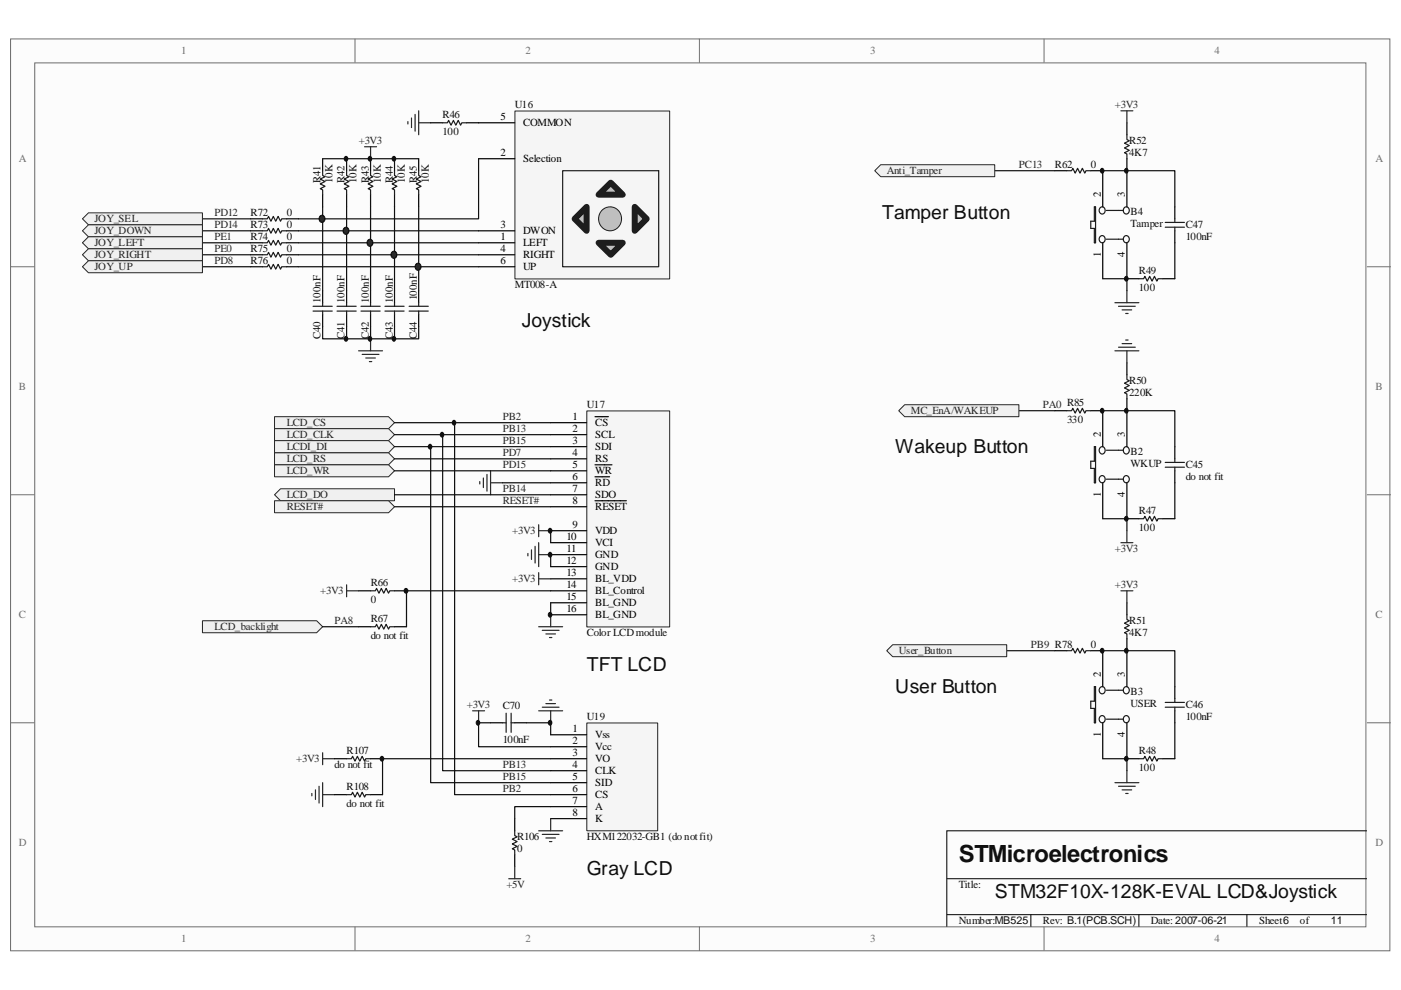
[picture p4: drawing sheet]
<svg xmlns="http://www.w3.org/2000/svg" width="297mm" height="210mm" viewBox="0 0 297 210" stroke-linecap="round" stroke-linejoin="round" font-family="sans-serif">
<path d="M2.3 8.3h292.4v193.3h-292.4z" fill="#fcfcfc"/>
<path d="M2.2 8.3h292.5v193.3h-292.5z" fill="none" stroke="#6e6e6e" stroke-width=".21"/>
<path d="M7.4 13.4h282.2v183.1h-282.2z" fill="#fcfcfc"/>
<g fill="none" stroke="#6e6e6e" stroke-width=".21">
<path d="M7.4 13.3h282.2v183.2h-282.2zM75.3 8.2v5.1M148.3 8.2v5.1M221.4 8.2v5.1M2.2 56.6h5.1M289.8 56.6h5.1M2.2 104.9h5.1M289.8 104.9h5.1M2.2 153.2h5.1M289.8 153.2h5.1M75.3 196.5v5.1M148.3 196.5v5.1"/>
<path d="M221.4 196.5v5.1"/>
</g>
<path d="M67.8 45.9a.68 .68 0 0 1 .9 0 .68 .68 0 0 1 0 1 .68 .68 0 0 1-.9 0 .92 .92 0 0 1 0-1z" fill-rule="evenodd" fill="#0e0e0e"/>
<path d="M67.8 45.9a.68 .68 0 0 1 .9 0 .68 .68 0 0 1 0 1 .68 .68 0 0 1-.9 0 .92 .92 0 0 1 0-1z" fill="none" stroke="#0e0e0e" stroke-width=".21"/>
<path d="M72.9 48.4a.67 .67 0 0 1 .9 .1 .67 .67 0 0 1 0 .9 .67 .67 0 0 1-.9 .1 .86 .86 0 0 1 0-1.1z" fill-rule="evenodd" fill="#0e0e0e"/>
<path d="M72.9 48.4a.67 .67 0 0 1 .9 .1 .67 .67 0 0 1 0 .9 .67 .67 0 0 1-.9 .1 .86 .86 0 0 1 0-1.1z" fill="none" stroke="#0e0e0e" stroke-width=".21"/>
<path d="M78 50.9a.67 .67 0 0 1 .9 .1 .67 .67 0 0 1 0 .9 .67 .67 0 0 1-.9 .1 .86 .86 0 0 1 0-1.1z" fill-rule="evenodd" fill="#0e0e0e"/>
<path d="M78 50.9a.67 .67 0 0 1 .9 .1 .67 .67 0 0 1 0 .9 .67 .67 0 0 1-.9 .1 .86 .86 0 0 1 0-1.1z" fill="none" stroke="#0e0e0e" stroke-width=".21"/>
<path d="M83.1 53.5a.67 .67 0 0 1 .9 .1 .67 .67 0 0 1 0 .9 .67 .67 0 0 1-.9 .1 .86 .86 0 0 1 0-1.1z" fill-rule="evenodd" fill="#0e0e0e"/>
<path d="M83.1 53.5a.67 .67 0 0 1 .9 .1 .67 .67 0 0 1 0 .9 .67 .67 0 0 1-.9 .1 .86 .86 0 0 1 0-1.1z" fill="none" stroke="#0e0e0e" stroke-width=".21"/>
<path d="M88.2 56a.68 .68 0 0 1 .9 .1 .68 .68 0 0 1 0 .9 .68 .68 0 0 1-.9 .1 .92 .92 0 0 1 0-1.1z" fill-rule="evenodd" fill="#0e0e0e"/>
<path d="M88.2 56a.68 .68 0 0 1 .9 .1 .68 .68 0 0 1 0 .9 .68 .68 0 0 1-.9 .1 .92 .92 0 0 1 0-1.1z" fill="none" stroke="#0e0e0e" stroke-width=".21"/>
<path d="M289.8 176.1h-89.1v20.4M200.7 186.3h89.1M200.7 193.9h89.1M218.6 193.9v2.6M241.5 193.9v2.6M264.4 193.9v2.6" fill="none" stroke="#000" stroke-width=".21"/>
<g fill="none" stroke="#000" stroke-width=".25">
<path d="M68.4 33.7v2.5M73.5 33.7v2.5M78.6 33.7v2.5M83.6 33.7v2.5M88.8 33.7v2.5M91.3 26h2.5M98.9 26h2.6M68.4 41.3v2.6M73.5 41.3v2.6M78.6 41.3v2.6M83.6 41.3v2.6M88.8 41.3v2.6"/>
<path d="M68.4 61.6v2.6M68.4 66.7v2.6M73.5 61.6v2.6M73.5 66.7v2.6M78.6 61.6v2.6M78.6 66.7v2.6M83.6 61.6v2.6M83.6 66.7v2.6M88.8 61.6v2.6M88.8 66.7v2.6"/>
</g>
<g fill="none" stroke="#1c1c1c" stroke-width=".25">
<path d="M68.4 36.2v1l.5 .3-1 .5 1 .5-1 .5 1 .5-1 .5 .5 .3v1M73.5 36.2v1l.5 .3-1 .5 1 .5-1 .5 1 .5-1 .5 .5 .3v1M78.6 36.2v1l.5 .3-1 .5 1 .5-1 .5 1 .5-1 .5 .5 .3v1M83.6 36.2v1l.6 .3-1.1 .5 1.1 .5-1.1 .5 1.1 .5-1.1 .5 .5 .3v1M88.8 36.2v1l.5 .3-1 .5 1 .5-1 .5 1 .5-1 .5 .5 .3v1M93.8 26h1.1l.2-.5 .5 1 .5-1 .5 1 .6-1 .5 1 .2-.5h1M66.4 64.9h4M66.4 66h4M68.4 64.2v.7M68.4 66v.7M71.5 64.9h4M71.5 66h4"/>
<path d="M73.5 64.2v.7M73.5 66v.7M76.5 64.9h4.1M76.5 66h4.1M78.6 64.2v.7M78.6 66v.7M81.6 64.9h4.1M81.6 66h4.1M83.6 64.2v.7M83.6 66v.7M86.7 64.9h4.1M86.7 66h4.1"/>
<path d="M88.8 64.2v.7M88.8 66v.7"/>
</g>
<path d="M77.3 31.1h2.5M78.6 31.1v2.6M86.5 25.8v.5M87.2 25v2.1M88 24.3v3.5M88.8 23.5v5.1M88.8 26h2.5M76 74.4h5.1M76.8 75.1h3.5M77.6 75.9h2M78.3 76.7h.5M78.6 71.8v2.6" fill="none" stroke="#262626" stroke-width=".25"/>
<path d="M68.4 33.7h20.4M68.4 43.9v17.7M73.5 43.9v17.7M78.6 43.9v17.7M83.6 43.9v17.7M88.8 43.9v17.7M68.4 69.3v2.5h20.4v-2.5M73.5 69.3v2.5M78.6 69.3v2.5M83.6 69.3v2.5" fill="none" stroke="#0e0e0e" stroke-width=".25"/>
<path d="M109.2 23.6h32.8v35.5h-32.8z" fill="#f5f5f5"/>
<path d="M109.2 23.5h32.8v35.6h-32.8z" fill="none" stroke="#262626" stroke-width=".21"/>
<circle cx="129.3" cy="46.4" r="2.48" fill="#c0c0c0"/>
<circle cx="129.3" cy="46.4" r="2.48" fill="none" stroke="#1c1c1c" stroke-width=".21"/>
<path d="M126.9 41.3l2.6-2.6 2.5 2.6z" fill="#c0c0c0"/>
<path d="M126.9 41.3l2.6-2.6 2.5 2.6z" fill="none" stroke="#1c1c1c" stroke-width="1.3"/>
<path d="M124.4 43.9v5l-2.6-2.5z" fill="#c0c0c0"/>
<path d="M124.4 43.9v5l-2.6-2.5z" fill="none" stroke="#1c1c1c" stroke-width="1.3"/>
<path d="M126.9 51.5h5.1l-2.5 2.5z" fill="#c0c0c0"/>
<path d="M126.9 51.5h5.1l-2.5 2.5z" fill="none" stroke="#1c1c1c" stroke-width="1.3"/>
<path d="M134.6 43.9l2.5 2.5-2.5 2.5z" fill="#c0c0c0"/>
<path d="M134.6 43.9l2.5 2.5-2.5 2.5z" fill="none" stroke="#1c1c1c" stroke-width="1.3"/>
<g fill="none" stroke="#1c1c1c" stroke-width=".25">
<path d="M119.3 36.2h20.4v20.4h-20.4zM238.9 28.6v1l.5 .2-1 .6 1 .5-1 .5 1 .5-1 .5 .5 .2v1.1M232 43.9h.3v7.6h-.3v-3.1h-.7v-1.5h.7zM233.2 50.2a.67 .67 0 0 1 .9 .1 .67 .67 0 0 1 0 .9 .67 .67 0 0 1-.9 .1 .86 .86 0 0 1 0-1.1zM233.2 44.1a.67 .67 0 0 1 .9 .1 .67 .67 0 0 1 0 .9 .67 .67 0 0 1-.9 .1 .86 .86 0 0 1 0-1.1zM234.6 50.7h3.6M234.6 44.6h3.6M238.3 44.1a.68 .68 0 0 1 1 .1 .68 .68 0 0 1 0 .9 .68 .68 0 0 1-1 .1 .92 .92 0 0 1 0-1.1zM238.3 50.2a.68 .68 0 0 1 1 .1 .68 .68 0 0 1 0 .9 .68 .68 0 0 1-1 .1 .92 .92 0 0 1 0-1.1zM241.5 59.1h1l.2-.5 .5 1 .6-1 .5 1 .5-1 .5 1 .2-.5h1M247.1 47.2h4M247.1 48.2h4"/>
<path d="M249.1 46.4v.8M249.1 48.2v.7M238.9 79.5v1l.5 .2-1 .5 1 .5-1 .6 1 .5-1 .5 .5 .2v1M232 94.7h.3v7.7h-.3v-3.1h-.7v-1.5h.7zM233.2 94.9a.73 .73 0 0 1 1.1 .3 .73 .73 0 0 1-.4 1 .75 .75 0 0 1-.8-.4 .75 .75 0 0 1 .1-.9zM234.6 95.5h3.6M238.3 94.9a.73 .73 0 0 1 1.1 .3 .73 .73 0 0 1-.4 1 .75 .75 0 0 1-.8-.4 .75 .75 0 0 1 .1-.9zM247.1 98h4M247.1 99.1h4M249.1 97.3v.7M249.1 99.1v.7M233.2 101.1a.67 .67 0 0 1 .9 0 .67 .67 0 0 1 0 1 .67 .67 0 0 1-.9 0 .86 .86 0 0 1 0-1z"/>
<path d="M234.6 101.6h3.6M238.3 101.1a.68 .68 0 0 1 1 0 .68 .68 0 0 1 0 1 .68 .68 0 0 1-1 0 .92 .92 0 0 1 0-1zM241.5 110h1l.2-.5 .5 1 .6-1 .5 1 .5-1 .5 1 .2-.5h1M238.9 130.3v1.1l.5 .2-1 .5 1 .5-1 .5 1 .5-1 .6 .5 .2v1M232 145.6h.3v7.6h-.3v-3h-.7v-1.5h.7zM233.2 151.9a.67 .67 0 0 1 .9 .1 .67 .67 0 0 1 0 .9 .67 .67 0 0 1-.9 .1 .86 .86 0 0 1 0-1.1zM233.2 145.8a.67 .67 0 0 1 .9 .1 .67 .67 0 0 1 0 .9 .67 .67 0 0 1-.9 .1 .86 .86 0 0 1 0-1.1zM234.6 152.5h3.6M234.6 146.3h3.6M238.3 145.8a.68 .68 0 0 1 1 .1 .68 .68 0 0 1 0 .9 .68 .68 0 0 1-1 .1 .92 .92 0 0 1 0-1.1zM238.3 151.9a.68 .68 0 0 1 1 .1 .68 .68 0 0 1 0 .9 .68 .68 0 0 1-1 .1 .92 .92 0 0 1 0-1.1zM247.1 148.9h4"/>
<path d="M247.1 149.9h4M249.1 148.1v.8M249.1 149.9v.8M241.5 160.9h1l.2-.5 .5 1 .6-1 .5 1 .5-1 .5 1 .2-.5h1"/>
</g>
<g fill="none" stroke="#000" stroke-width=".25">
<path d="M101.5 26h7.6M101.5 33.7h7.6M233.8 36.2v7.7M238.9 26v2.6M238.9 33.7v10.2M101.5 48.9h7.6M101.5 51.5h7.6M101.5 54h7.6M101.5 56.6h7.6M233.8 51.5v7.6M238.9 51.5v7.6h2.6M246.5 59.1h2.6"/>
<path d="M249.1 43.9v2.5M249.1 48.9v2.6M238.9 76.9v2.6M233.8 87.1v7.6M238.9 84.5v10.2M249.1 94.7v2.6M249.1 99.8v2.6M233.8 102.4v7.6M238.9 102.4v7.6h2.6M246.5 110h2.6M233.8 138v7.6M238.9 127.8v2.5"/>
<path d="M238.9 135.4v10.2M233.8 153.2v7.7M238.9 153.2v7.7h2.6M249.1 145.6v2.5M249.1 150.7v2.5M246.5 160.9h2.6"/>
</g>
<g fill="none" stroke="#262626" stroke-width=".25">
<path d="M237.7 23.5h2.5M238.9 23.5v2.5M236.4 74.4h5.1M236.4 64.2h5.1M237.1 73.6h3.6M237.1 64.9h3.6M237.9 72.9h2M237.9 65.7h2M238.7 72.1h.5M238.7 66.5h.5M238.9 61.6v2.6M238.9 74.4v2.5"/>
<path d="M237.7 115.1h2.5M238.9 112.5v2.6M237.7 125.3h2.5M238.9 125.3v2.5M236.4 165.9h5.1M237.1 166.7h3.6M237.9 167.5h2M238.7 168.2h.5M238.9 163.4v2.5"/>
</g>
<path d="M233.8 36.2h15.3v7.7M233.8 59.1h5.1v2.5M249.1 51.5v7.6M233.8 87.1h15.3v7.6M233.8 110h5.1v2.5M249.1 102.4v7.6M233.8 138h15.3v7.6M249.1 153.2v7.7M233.8 160.9h5.1v2.5" fill="none" stroke="#0e0e0e" stroke-width=".25"/>
<path d="M124.5 153.3h14.9v22.8h-14.9z" fill="#f5f5f5"/>
<path d="M124.4 153.3h15v22.8h-15z" fill="none" stroke="#262626" stroke-width=".21"/>
<g fill="none" stroke="#000" stroke-width=".25">
<path d="M53.1 56.6h2.6M53.1 54h2.6M53.1 51.5h2.6M53.1 48.9h2.6M53.1 46.4h2.6M60.7 56.6h2.6M60.7 54h2.6M60.7 51.5h2.6M60.7 48.9h2.6M60.7 46.4h2.6M104 153.2h2.5M109.1 153.2h2.6"/>
<path d="M116.8 155.8h7.6M116.8 158.3h7.6M70.9 160.9h2.6M70.9 168.5h2.6M78.6 160.9h2.5M78.6 168.5h2.5M109.1 173.6v2.5M116.8 160.9h7.6M116.8 163.4h7.6M116.8 165.9h7.6M116.8 168.5h7.6M116.8 171h7.6"/>
<path d="M116.8 173.6h7.6M109.1 181.2v2.6"/>
</g>
<g fill="none" stroke="#262626" stroke-width=".25">
<path d="M68.4 159.6v2.5M100.2 150.7h2.5M101.5 150.7v2.5M114.2 150.7h5.1M115 149.9h3.5M115.7 149.2h2.1M116.5 148.4h.5M116.8 150.7v2.5M66.1 168.2v.5M66.9 167.5v2M67.6 166.7v3.6M68.4 165.9v5.1"/>
<path d="M68.4 168.5h2.5M68.4 160.9h2.5M114.2 176.1h5.1M115 176.9h3.5M115.7 177.7h2.1M116.5 178.4h.5M116.8 173.6v2.5M107.9 186.3h2.5M109.1 183.8v2.5"/>
</g>
<path d="M55.7 56.6h1l.2-.6 .5 1.1 .6-1.1 .5 1.1 .5-1.1 .5 1.1 .2-.5h1M55.7 54h1l.2-.5 .5 1 .6-1 .5 1 .5-1 .5 1 .2-.5h1M55.7 51.5h1l.2-.5 .5 1 .6-1 .5 1 .5-1 .5 1 .2-.5h1M55.7 48.9h1l.2-.5 .5 1 .6-1 .5 1 .5-1 .5 1 .2-.5h1M55.7 46.4h1l.2-.5 .5 1 .6-1 .5 1 .5-1 .5 1 .2-.5h1M106.5 153.2h.8M107.3 151.2v4.1M108.4 151.2v4.1M108.4 153.2h.7M73.5 160.9h1l.3-.5 .5 1 .5-1 .5 1 .5-1 .5 1 .3-.5h1M73.5 168.5h1l.3-.5 .5 1 .5-1 .5 1 .5-1 .5 1 .3-.5h1M109.1 176.1v1.1l.5 .2-1 .5 1 .5-1 .5 1 .6-1 .5 .5 .2v1" fill="none" stroke="#1c1c1c" stroke-width=".25"/>
<path d="M101.5 33.7v12.7h-38.2M42.9 56.6h10.2M42.9 54h10.2M42.9 51.5h10.2M42.9 48.9h10.2M42.9 46.4h10.2M63.3 56.6h38.2M63.3 54h38.2M63.3 51.5h38.2M63.3 48.9h38.2M116.8 160.9h-35.7v7.6" fill="none" stroke="#0e0e0e" stroke-width=".25"/>
<path d="M88.4 56.1a.46 .46 0 0 1 .6 .5 .46 .46 0 0 1-.6 .4 .61 .61 0 0 1 0-.9z" fill-rule="evenodd" fill="#262626"/>
<path d="M88.4 56.1a.46 .46 0 0 1 .6 .5 .46 .46 0 0 1-.6 .4 .61 .61 0 0 1 0-.9z" fill="none" stroke="#262626" stroke-width=".21"/>
<path d="M83.3 53.6a.46 .46 0 0 1 .6 .4 .46 .46 0 0 1-.6 .5 .61 .61 0 0 1 0-.9z" fill-rule="evenodd" fill="#262626"/>
<path d="M83.3 53.6a.46 .46 0 0 1 .6 .4 .46 .46 0 0 1-.6 .5 .61 .61 0 0 1 0-.9z" fill="none" stroke="#262626" stroke-width=".21"/>
<path d="M78.2 51a.45 .45 0 0 1 .6 .5 .45 .45 0 0 1-.6 .4 .6 .6 0 0 1 0-.9z" fill-rule="evenodd" fill="#262626"/>
<path d="M78.2 51a.45 .45 0 0 1 .6 .5 .45 .45 0 0 1-.6 .4 .6 .6 0 0 1 0-.9z" fill="none" stroke="#262626" stroke-width=".21"/>
<path d="M73.2 48.5a.45 .45 0 0 1 .5 .4 .45 .45 0 0 1-.5 .5 .6 .6 0 0 1 0-.9z" fill-rule="evenodd" fill="#262626"/>
<path d="M73.2 48.5a.45 .45 0 0 1 .5 .4 .45 .45 0 0 1-.5 .5 .6 .6 0 0 1 0-.9z" fill="none" stroke="#262626" stroke-width=".21"/>
<path d="M68.1 46a.45 .45 0 0 1 .6 .4 .45 .45 0 0 1-.6 .4 .6 .6 0 0 1 0-.8z" fill-rule="evenodd" fill="#262626"/>
<path d="M68.1 46a.45 .45 0 0 1 .6 .4 .45 .45 0 0 1-.6 .4 .6 .6 0 0 1 0-.8z" fill="none" stroke="#262626" stroke-width=".21"/>
<path d="M223.6 36.2h2.6M231.3 36.2h2.5M223.6 87.1h2.6M231.3 87.1h2.5M223.6 138h2.6M231.3 138h2.5" fill="none" stroke="#000" stroke-width=".25"/>
<path d="M226.2 36.2h1l.3-.5 .5 1 .5-1 .5 1 .5-1 .5 1 .2-.5h1.1M226.2 87.1h1l.3-.5 .5 1 .5-1 .5 1 .5-1 .5 1 .2-.5h1.1M226.2 138h1l.3-.5 .5 1 .5-1 .5 1 .5-1 .5 1 .2-.5h1.1" fill="none" stroke="#1c1c1c" stroke-width=".25"/>
<path d="M210.9 36.2h12.7M216 87.1h7.6M106.5 102.4h10.3M213.4 138h10.2" fill="none" stroke="#0e0e0e" stroke-width=".25"/>
<path d="M104 99.8v5.1M101.7 102.1v.5M102.5 101.3v2.1M103.2 100.6v3.5M104 102.4h2.5M114.2 111.3v2.5M114.2 112.5h2.6M114.2 132.9h5.1M115 133.6h3.5M115.7 134.4h2.1M116.5 135.2h.5M116.8 130.3v2.6" fill="none" stroke="#262626" stroke-width=".25"/>
<path d="M124.5 87.2h17.5v45.7h-17.5z" fill="#f5f5f5"/>
<path d="M124.4 87.1h17.6v45.8h-17.6z" fill="none" stroke="#262626" stroke-width=".21"/>
<g fill="none" stroke="#000" stroke-width=".25">
<path d="M116.8 89.6h7.6M116.8 92.2h7.6M116.8 94.7h7.6M116.8 97.3h7.6M116.8 99.8h7.6M126.1 88.3h2.9M126.1 98.6h3.6M116.8 102.4h7.6M116.8 107.4h7.6M116.8 112.5h7.6M116.8 115.1h7.6M116.8 104.9h7.6"/>
<path d="M116.8 117.6h7.6M126.1 101.1h3.1M126.1 106.2h6.7M116.8 120.1h7.6M116.8 122.7h7.6M116.8 125.3h7.6M116.8 127.8h7.6M116.8 130.3h7.6"/>
</g>
<path d="M116.8 112.5v2.6M116.8 117.6v2.5M116.8 127.8v2.5" fill="none" stroke="#0e0e0e" stroke-width=".25"/>
<path d="M111.9 117.3v.6M112.7 116.6v2M113.4 115.8v3.6M114.2 115.1v5M114.2 117.6h2.6M114.2 121.4v2.6M114.2 122.7h2.6" fill="none" stroke="#262626" stroke-width=".25"/>
<path d="M17.5 46.4l1.3-1.3h24.1v2.6h-24.1z" fill-rule="evenodd" fill="#f0f0f0"/>
<path d="M17.5 46.4l1.3-1.3h24.1v2.6h-24.1z" fill="none" stroke="#262626" stroke-width=".21"/>
<path d="M17.5 48.9l1.3-1.2h24.1v2.5h-24.1z" fill-rule="evenodd" fill="#f0f0f0"/>
<path d="M17.5 48.9l1.3-1.2h24.1v2.5h-24.1z" fill="none" stroke="#262626" stroke-width=".21"/>
<path d="M17.5 51.5l1.3-1.3h24.1v2.5h-24.1z" fill-rule="evenodd" fill="#f0f0f0"/>
<path d="M17.5 51.5l1.3-1.3h24.1v2.5h-24.1z" fill="none" stroke="#262626" stroke-width=".21"/>
<path d="M17.5 54l1.3-1.3h24.1v2.6h-24.1z" fill-rule="evenodd" fill="#f0f0f0"/>
<path d="M17.5 54l1.3-1.3h24.1v2.6h-24.1z" fill="none" stroke="#262626" stroke-width=".21"/>
<path d="M17.5 56.6l1.3-1.3h24.1v2.5h-24.1z" fill-rule="evenodd" fill="#f0f0f0"/>
<path d="M17.5 56.6l1.3-1.3h24.1v2.5h-24.1z" fill="none" stroke="#262626" stroke-width=".21"/>
<path d="M58.2 88.3h24.2l1.2 1.3-1.2 1.3h-24.2z" fill-rule="evenodd" fill="#f0f0f0"/>
<path d="M58.2 88.3h24.2l1.2 1.3-1.2 1.3h-24.2z" fill="none" stroke="#262626" stroke-width=".21"/>
<path d="M58.2 90.9h24.2l1.2 1.3-1.2 1.2h-24.2z" fill-rule="evenodd" fill="#f0f0f0"/>
<path d="M58.2 90.9h24.2l1.2 1.3-1.2 1.2h-24.2z" fill="none" stroke="#262626" stroke-width=".21"/>
<path d="M58.2 104.9l1.3-1.3h24.1v2.6h-24.1z" fill-rule="evenodd" fill="#f0f0f0"/>
<path d="M58.2 104.9l1.3-1.3h24.1v2.6h-24.1z" fill="none" stroke="#262626" stroke-width=".21"/>
<path d="M58.2 93.4h24.2l1.2 1.3-1.2 1.3h-24.2z" fill-rule="evenodd" fill="#f0f0f0"/>
<path d="M58.2 93.4h24.2l1.2 1.3-1.2 1.3h-24.2z" fill="none" stroke="#262626" stroke-width=".21"/>
<path d="M58.2 96h24.2l1.2 1.3-1.2 1.3h-24.2z" fill-rule="evenodd" fill="#f0f0f0"/>
<path d="M58.2 96h24.2l1.2 1.3-1.2 1.3h-24.2z" fill="none" stroke="#262626" stroke-width=".21"/>
<path d="M58.2 98.6h24.2l1.2 1.2-1.2 1.3h-24.2z" fill-rule="evenodd" fill="#f0f0f0"/>
<path d="M58.2 98.6h24.2l1.2 1.2-1.2 1.3h-24.2z" fill="none" stroke="#262626" stroke-width=".21"/>
<path d="M58.2 106.2h24.2l1.2 1.2-1.2 1.3h-24.2z" fill-rule="evenodd" fill="#f0f0f0"/>
<path d="M58.2 106.2h24.2l1.2 1.2-1.2 1.3h-24.2z" fill="none" stroke="#262626" stroke-width=".21"/>
<path d="M42.9 131.6h24.2l1.3 1.3-1.3 1.3h-24.2z" fill-rule="evenodd" fill="#f0f0f0"/>
<path d="M42.9 131.6h24.2l1.3 1.3-1.3 1.3h-24.2z" fill="none" stroke="#262626" stroke-width=".21"/>
<g fill="none" stroke="#0e0e0e" stroke-width=".25">
<path d="M83.6 89.6h33.2M83.6 92.2h33.2M83.6 94.7h33.2M83.6 97.3h33.2M83.6 99.8h33.2M91.3 94.7v71.2h25.5M93.8 92.2v71.2h23M96.4 89.6v78.9h20.4M83.6 104.9h33.2M83.6 107.4h33.2M104 153.2h-2.5v5.1h15.3M111.7 153.2h5.1v2.6"/>
<path d="M116.8 171h-7.7v2.6"/>
</g>
<path d="M185.5 36.2l1.2-1.3h24.2v2.6h-24.2z" fill-rule="evenodd" fill="#f0f0f0"/>
<path d="M185.5 36.2l1.2-1.3h24.2v2.6h-24.2z" fill="none" stroke="#262626" stroke-width=".21"/>
<path d="M190.5 87.1l1.3-1.3h24.2v2.5h-24.2z" fill-rule="evenodd" fill="#f0f0f0"/>
<path d="M190.5 87.1l1.3-1.3h24.2v2.5h-24.2z" fill="none" stroke="#262626" stroke-width=".21"/>
<path d="M188 138l1.3-1.3h24.1v2.5h-24.1z" fill-rule="evenodd" fill="#f0f0f0"/>
<path d="M188 138l1.3-1.3h24.1v2.5h-24.1z" fill="none" stroke="#262626" stroke-width=".21"/>
<path d="M76 132.9h2.6M76 125.3h2.6M83.6 132.9h2.6M83.6 125.3h2.6" fill="none" stroke="#000" stroke-width=".25"/>
<path d="M78.6 132.9h1l.2-.5 .5 1 .6-1 .5 1 .5-1 .5 1 .2-.5h1M78.6 125.3h1l.2-.5 .5 1 .6-1 .5 1 .5-1 .5 1 .2-.5h1" fill="none" stroke="#1c1c1c" stroke-width=".25"/>
<path d="M68.4 132.9h7.6M116.8 125.3h-30.6v7.6" fill="none" stroke="#0e0e0e" stroke-width=".25"/>
<path d="M73.5 124v2.5M73.5 125.3h2.5" fill="none" stroke="#262626" stroke-width=".25"/>
<path d="M73.2 71.4a.45 .45 0 0 1 .5 .4 .45 .45 0 0 1-.5 .5 .6 .6 0 0 1 0-.9z" fill-rule="evenodd" fill="#0e0e0e"/>
<path d="M73.2 71.4a.45 .45 0 0 1 .5 .4 .45 .45 0 0 1-.5 .5 .6 .6 0 0 1 0-.9z" fill="none" stroke="#0e0e0e" stroke-width=".21"/>
<path d="M73.2 33.2a.46 .46 0 0 1 .5 .5 .46 .46 0 0 1-.5 .4 .61 .61 0 0 1 0-.9z" fill-rule="evenodd" fill="#0e0e0e"/>
<path d="M73.2 33.2a.46 .46 0 0 1 .5 .5 .46 .46 0 0 1-.5 .4 .61 .61 0 0 1 0-.9z" fill="none" stroke="#0e0e0e" stroke-width=".21"/>
<path d="M78.2 71.4a.45 .45 0 0 1 .6 .4 .45 .45 0 0 1-.6 .5 .6 .6 0 0 1 0-.9z" fill-rule="evenodd" fill="#0e0e0e"/>
<path d="M78.2 71.4a.45 .45 0 0 1 .6 .4 .45 .45 0 0 1-.6 .5 .6 .6 0 0 1 0-.9z" fill="none" stroke="#0e0e0e" stroke-width=".21"/>
<path d="M78.2 33.2a.46 .46 0 0 1 .6 .5 .46 .46 0 0 1-.6 .4 .61 .61 0 0 1 0-.9z" fill-rule="evenodd" fill="#0e0e0e"/>
<path d="M78.2 33.2a.46 .46 0 0 1 .6 .5 .46 .46 0 0 1-.6 .4 .61 .61 0 0 1 0-.9z" fill="none" stroke="#0e0e0e" stroke-width=".21"/>
<path d="M80.8 160.4a.46 .46 0 0 1 .6 .5 .46 .46 0 0 1-.6 .4 .61 .61 0 0 1 0-.9z" fill-rule="evenodd" fill="#0e0e0e"/>
<path d="M80.8 160.4a.46 .46 0 0 1 .6 .5 .46 .46 0 0 1-.6 .4 .61 .61 0 0 1 0-.9z" fill="none" stroke="#0e0e0e" stroke-width=".21"/>
<path d="M83.3 71.4a.45 .45 0 0 1 .6 .4 .45 .45 0 0 1-.6 .5 .6 .6 0 0 1 0-.9z" fill-rule="evenodd" fill="#0e0e0e"/>
<path d="M83.3 71.4a.45 .45 0 0 1 .6 .4 .45 .45 0 0 1-.6 .5 .6 .6 0 0 1 0-.9z" fill="none" stroke="#0e0e0e" stroke-width=".21"/>
<path d="M83.3 33.2a.46 .46 0 0 1 .6 .5 .46 .46 0 0 1-.6 .4 .61 .61 0 0 1 0-.9z" fill-rule="evenodd" fill="#0e0e0e"/>
<path d="M83.3 33.2a.46 .46 0 0 1 .6 .5 .46 .46 0 0 1-.6 .4 .61 .61 0 0 1 0-.9z" fill="none" stroke="#0e0e0e" stroke-width=".21"/>
<path d="M85.9 124.8a.46 .46 0 0 1 .6 .5 .46 .46 0 0 1-.6 .4 .59 .59 0 0 1 0-.9z" fill-rule="evenodd" fill="#0e0e0e"/>
<path d="M85.9 124.8a.46 .46 0 0 1 .6 .5 .46 .46 0 0 1-.6 .4 .59 .59 0 0 1 0-.9z" fill="none" stroke="#0e0e0e" stroke-width=".21"/>
<path d="M91 94.3a.45 .45 0 0 1 .6 .4 .45 .45 0 0 1-.6 .4 .6 .6 0 0 1 0-.8z" fill-rule="evenodd" fill="#0e0e0e"/>
<path d="M91 94.3a.45 .45 0 0 1 .6 .4 .45 .45 0 0 1-.6 .4 .6 .6 0 0 1 0-.8z" fill="none" stroke="#0e0e0e" stroke-width=".21"/>
<path d="M93.5 91.7a.45 .45 0 0 1 .6 .5 .45 .45 0 0 1-.6 .4 .6 .6 0 0 1 0-.9z" fill-rule="evenodd" fill="#0e0e0e"/>
<path d="M93.5 91.7a.45 .45 0 0 1 .6 .5 .45 .45 0 0 1-.6 .4 .6 .6 0 0 1 0-.9z" fill="none" stroke="#0e0e0e" stroke-width=".21"/>
<path d="M96.1 89.2a.45 .45 0 0 1 .5 .4 .45 .45 0 0 1-.5 .5 .6 .6 0 0 1 0-.9z" fill-rule="evenodd" fill="#0e0e0e"/>
<path d="M96.1 89.2a.45 .45 0 0 1 .5 .4 .45 .45 0 0 1-.5 .5 .6 .6 0 0 1 0-.9z" fill="none" stroke="#0e0e0e" stroke-width=".21"/>
<path d="M101.1 152.8a.45 .45 0 0 1 .6 .4 .45 .45 0 0 1-.6 .5 .6 .6 0 0 1 0-.9z" fill-rule="evenodd" fill="#0e0e0e"/>
<path d="M101.1 152.8a.45 .45 0 0 1 .6 .4 .45 .45 0 0 1-.6 .5 .6 .6 0 0 1 0-.9z" fill="none" stroke="#0e0e0e" stroke-width=".21"/>
<path d="M116.4 152.8a.45 .45 0 0 1 .6 .4 .45 .45 0 0 1-.6 .5 .6 .6 0 0 1 0-.9z" fill-rule="evenodd" fill="#0e0e0e"/>
<path d="M116.4 152.8a.45 .45 0 0 1 .6 .4 .45 .45 0 0 1-.6 .5 .6 .6 0 0 1 0-.9z" fill="none" stroke="#0e0e0e" stroke-width=".21"/>
<path d="M116.4 129.9a.45 .45 0 0 1 .6 .4 .45 .45 0 0 1-.6 .5 .6 .6 0 0 1 0-.9z" fill-rule="evenodd" fill="#0e0e0e"/>
<path d="M116.4 129.9a.45 .45 0 0 1 .6 .4 .45 .45 0 0 1-.6 .5 .6 .6 0 0 1 0-.9z" fill="none" stroke="#0e0e0e" stroke-width=".21"/>
<path d="M116.4 117.2a.45 .45 0 0 1 .6 .4 .45 .45 0 0 1-.6 .4 .6 .6 0 0 1 0-.8z" fill-rule="evenodd" fill="#0e0e0e"/>
<path d="M116.4 117.2a.45 .45 0 0 1 .6 .4 .45 .45 0 0 1-.6 .4 .6 .6 0 0 1 0-.8z" fill="none" stroke="#0e0e0e" stroke-width=".21"/>
<path d="M116.4 112.1a.46 .46 0 0 1 .6 .4 .46 .46 0 0 1-.6 .5 .61 .61 0 0 1 0-.9z" fill-rule="evenodd" fill="#0e0e0e"/>
<path d="M116.4 112.1a.46 .46 0 0 1 .6 .4 .46 .46 0 0 1-.6 .5 .61 .61 0 0 1 0-.9z" fill="none" stroke="#0e0e0e" stroke-width=".21"/>
<path d="M233.5 137.5a.46 .46 0 0 1 .6 .5 .46 .46 0 0 1-.6 .4 .61 .61 0 0 1 0-.9z" fill-rule="evenodd" fill="#0e0e0e"/>
<path d="M233.5 137.5a.46 .46 0 0 1 .6 .5 .46 .46 0 0 1-.6 .4 .61 .61 0 0 1 0-.9z" fill="none" stroke="#0e0e0e" stroke-width=".21"/>
<path d="M233.5 86.6a.45 .45 0 0 1 .6 .5 .45 .45 0 0 1-.6 .4 .6 .6 0 0 1 0-.9z" fill-rule="evenodd" fill="#0e0e0e"/>
<path d="M233.5 86.6a.45 .45 0 0 1 .6 .5 .45 .45 0 0 1-.6 .4 .6 .6 0 0 1 0-.9z" fill="none" stroke="#0e0e0e" stroke-width=".21"/>
<path d="M233.5 35.8a.45 .45 0 0 1 .6 .4 .45 .45 0 0 1-.6 .4 .6 .6 0 0 1 0-.8z" fill-rule="evenodd" fill="#0e0e0e"/>
<path d="M233.5 35.8a.45 .45 0 0 1 .6 .4 .45 .45 0 0 1-.6 .4 .6 .6 0 0 1 0-.8z" fill="none" stroke="#0e0e0e" stroke-width=".21"/>
<path d="M238.6 160.4a.46 .46 0 0 1 .6 .5 .46 .46 0 0 1-.6 .4 .61 .61 0 0 1 0-.9z" fill-rule="evenodd" fill="#0e0e0e"/>
<path d="M238.6 160.4a.46 .46 0 0 1 .6 .5 .46 .46 0 0 1-.6 .4 .61 .61 0 0 1 0-.9z" fill="none" stroke="#0e0e0e" stroke-width=".21"/>
<path d="M238.6 137.5a.46 .46 0 0 1 .6 .5 .46 .46 0 0 1-.6 .4 .61 .61 0 0 1 0-.9z" fill-rule="evenodd" fill="#0e0e0e"/>
<path d="M238.6 137.5a.46 .46 0 0 1 .6 .5 .46 .46 0 0 1-.6 .4 .61 .61 0 0 1 0-.9z" fill="none" stroke="#0e0e0e" stroke-width=".21"/>
<path d="M238.6 109.5a.46 .46 0 0 1 .6 .5 .46 .46 0 0 1-.6 .4 .61 .61 0 0 1 0-.9z" fill-rule="evenodd" fill="#0e0e0e"/>
<path d="M238.6 109.5a.46 .46 0 0 1 .6 .5 .46 .46 0 0 1-.6 .4 .61 .61 0 0 1 0-.9z" fill="none" stroke="#0e0e0e" stroke-width=".21"/>
<path d="M238.6 86.6a.45 .45 0 0 1 .6 .5 .45 .45 0 0 1-.6 .4 .6 .6 0 0 1 0-.9z" fill-rule="evenodd" fill="#0e0e0e"/>
<path d="M238.6 86.6a.45 .45 0 0 1 .6 .5 .45 .45 0 0 1-.6 .4 .6 .6 0 0 1 0-.9z" fill="none" stroke="#0e0e0e" stroke-width=".21"/>
<path d="M238.6 58.7a.46 .46 0 0 1 .6 .4 .46 .46 0 0 1-.6 .4 .61 .61 0 0 1 0-.8z" fill-rule="evenodd" fill="#0e0e0e"/>
<path d="M238.6 58.7a.46 .46 0 0 1 .6 .4 .46 .46 0 0 1-.6 .4 .61 .61 0 0 1 0-.8z" fill="none" stroke="#0e0e0e" stroke-width=".21"/>
<path d="M238.6 35.8a.45 .45 0 0 1 .6 .4 .45 .45 0 0 1-.6 .4 .6 .6 0 0 1 0-.8z" fill-rule="evenodd" fill="#0e0e0e"/>
<path d="M238.6 35.8a.45 .45 0 0 1 .6 .4 .45 .45 0 0 1-.6 .4 .6 .6 0 0 1 0-.8z" fill="none" stroke="#0e0e0e" stroke-width=".21"/>
<text font-size="5" fill="#0e0e0e" x="203.3" y="182.7">STMicroelectronics</text>
<g font-size="4.1" fill="#0e0e0e">
<text x="187" y="46.5">Tamper Button</text>
<text x="110.7" y="69.4">Joystick</text>
<text x="189.8" y="96.1">Wakeup Button</text>
<text x="124.4" y="142.2">TFT LCD</text>
<text x="189.8" y="147">User Button</text>
<text x="124.4" y="185.4">Gray LCD</text>
<text x="210.9" y="190.5">STM32F10X-128K-EVAL LCD&amp;Joystick</text>
</g>
<g font-size="2.3" fill="#706f64">
<text x="38.4" y="11.5">1</text>
<text x="111.4" y="11.5">2</text>
<text x="184.5" y="11.5">3</text>
<text x="257.5" y="11.5">4</text>
<text x="4" y="34.4">A</text>
<text x="291.6" y="34.4">A</text>
<text x="4" y="82.7">B</text>
<text x="291.6" y="82.7">B</text>
<text x="4" y="131.1">C</text>
<text x="291.6" y="131.1">C</text>
<text x="4" y="179.4">D</text>
<text x="291.6" y="179.4">D</text>
<text x="38.4" y="199.8">1</text>
<text x="111.4" y="199.8">2</text>
<text x="184.5" y="199.8">3</text>
<text x="257.5" y="199.8">4</text>
</g>
<g font-size="2.3" fill="#0e0e0e">
<text x="109.1" y="22.9">U16</text>
<text x="93.8" y="25">R46</text>
<text x="93.8" y="28.5">100</text>
<text x="223.6" y="35.7">R62</text>
<text x="231.3" y="35.7">0</text>
<text x="239.4" y="30.6">R52</text>
<text x="239.4" y="33.1">4K7</text>
<text x="68" y="38.8" transform="rotate(-90 68 38.8)">R41</text>
<text x="70.5" y="38.8" transform="rotate(-90 70.5 38.8)">10K</text>
<text x="73.1" y="38.8" transform="rotate(-90 73.1 38.8)">R42</text>
<text x="75.6" y="38.8" transform="rotate(-90 75.6 38.8)">10K</text>
<text x="78.2" y="38.8" transform="rotate(-90 78.2 38.8)">R43</text>
<text x="80.7" y="38.8" transform="rotate(-90 80.7 38.8)">10K</text>
<text x="83.3" y="38.8" transform="rotate(-90 83.3 38.8)">R44</text>
<text x="85.8" y="38.8" transform="rotate(-90 85.8 38.8)">10K</text>
<text x="88.3" y="38.8" transform="rotate(-90 88.3 38.8)">R45</text>
<text x="90.9" y="38.8" transform="rotate(-90 90.9 38.8)">10K</text>
<text x="53.1" y="45.8">R72</text>
<text x="60.8" y="45.8">0</text>
<text x="239.7" y="45.6">B4</text>
<text x="53.1" y="53.5">R75</text>
<text x="53.1" y="50.9">R74</text>
<text x="53.1" y="48.4">R73</text>
<text x="60.8" y="53.5">0</text>
<text x="60.8" y="50.9">0</text>
<text x="60.8" y="48.4">0</text>
<text x="239.7" y="48.1">Tamper</text>
<text x="251.4" y="48.4">C47</text>
<text x="251.4" y="50.9">100nF</text>
<text x="53.1" y="56">R76</text>
<text x="60.8" y="56">0</text>
<text x="241.5" y="58">R49</text>
<text x="68" y="64.2" transform="rotate(-90 68 64.2)">100nF</text>
<text x="73.1" y="64.2" transform="rotate(-90 73.1 64.2)">100nF</text>
<text x="78.2" y="64.2" transform="rotate(-90 78.2 64.2)">100nF</text>
<text x="83.3" y="64.2" transform="rotate(-90 83.3 64.2)">100nF</text>
<text x="88.3" y="63.7" transform="rotate(-90 88.3 63.7)">100nF</text>
<text x="109.1" y="61.1">MT008-A</text>
<text x="241.5" y="61.6">100</text>
<text x="68" y="71.8" transform="rotate(-90 68 71.8)">C40</text>
<text x="73.1" y="71.8" transform="rotate(-90 73.1 71.8)">C41</text>
<text x="78.2" y="71.8" transform="rotate(-90 78.2 71.8)">C42</text>
<text x="83.3" y="71.8" transform="rotate(-90 83.3 71.8)">C43</text>
<text x="88.3" y="71.8" transform="rotate(-90 88.3 71.8)">C44</text>
<text x="239.4" y="81.4">R50</text>
<text x="239.4" y="84">220K</text>
<text x="124.4" y="86.6">U17</text>
<text x="226.2" y="89.6">330</text>
<text x="239.7" y="96.5">B2</text>
<text x="239.7" y="99">WKUP</text>
<text x="251.4" y="99.3">C45</text>
<text x="251.4" y="101.8">do not fit</text>
<text x="241.5" y="108.9">R47</text>
<text x="241.5" y="112.5">100</text>
<text x="78.6" y="124.2">R66</text>
<text x="78.6" y="131.8">R67</text>
<text x="78.6" y="127.8">0</text>
<text x="78.6" y="135.4">do not fit</text>
<text x="124.4" y="134.9">Color LCD module</text>
<text x="231.3" y="137.5">0</text>
<text x="239.4" y="132.3">R51</text>
<text x="239.4" y="134.9">4K7</text>
<text x="239.7" y="147.4">B3</text>
<text x="239.7" y="149.9">USER</text>
<text x="106.6" y="150.4">C70</text>
<text x="124.4" y="152.7">U19</text>
<text x="251.4" y="150.2">C46</text>
<text x="251.4" y="152.7">100nF</text>
<text x="73.5" y="159.8">R107</text>
<text x="106.6" y="157.5">100nF</text>
<text x="241.5" y="159.8">R48</text>
<text x="70.9" y="162.9">do not fit</text>
<text x="73.5" y="167.5">R108</text>
<text x="241.5" y="163.4">100</text>
<text x="73.5" y="171">do not fit</text>
<text x="109.6" y="178.1">R106</text>
<text x="124.4" y="178.1">HXM122032-GB1 (do not fit)</text>
<text x="109.6" y="180.7">0</text>
<text x="203.3" y="188.3">Title:</text>
<text x="203.3" y="196">Number:MB525</text>
<text x="221.1" y="196">Rev: B.1(PCB.SCH)</text>
<text x="244" y="196">Date:2007-06-21</text>
<text x="267" y="196">Sheet6</text>
<text x="275.6" y="196">of</text>
<text x="282.2" y="196">11</text>
</g>
<g font-size="2.3" fill="#262626">
<text x="236.4" y="22.9">+3V3</text>
<text x="76.1" y="30.6">+3V3</text>
<text x="216" y="35.7">PC13</text>
<text x="188" y="37">Anti_Tamper</text>
<text x="20.1" y="47.1">JOY_SEL</text>
<text x="45.5" y="45.8">PD12</text>
<text x="20.1" y="49.7">JOY_DOWN</text>
<text x="20.1" y="52.2">JOY_LEFT</text>
<text x="45.5" y="53.5">PE0</text>
<text x="45.5" y="50.9">PE1</text>
<text x="45.5" y="48.4">PD14</text>
<text x="20.1" y="54.7">JOY_RIGHT</text>
<text x="20.1" y="57.3">JOY_UP</text>
<text x="45.5" y="56">PD8</text>
<text x="106.6" y="89.1">PB2</text>
<text x="193.1" y="87.8">MC_EnA/WAKEUP</text>
<text x="221.1" y="86.6">PA0 R85</text>
<text x="60.8" y="90.4">LCD_CS</text>
<text x="60.8" y="92.9">LCD_CLK</text>
<text x="60.8" y="95.5">LCDI_DI</text>
<text x="106.6" y="91.7">PB13</text>
<text x="106.6" y="94.2">PB15</text>
<text x="60.8" y="98">LCD_RS</text>
<text x="60.8" y="100.5">LCD_WR</text>
<text x="106.6" y="96.7">PD7</text>
<text x="106.6" y="99.3">PD15</text>
<text x="60.8" y="105.6">LCD_DO</text>
<text x="106.6" y="106.9">RESET#</text>
<text x="106.6" y="104.4">PB14</text>
<text x="60.8" y="108.2">RESET#</text>
<text x="108.6" y="113.3">+3V3</text>
<text x="236.4" y="117.1">+3V3</text>
<text x="67.9" y="126">+3V3</text>
<text x="108.6" y="123.4">+3V3</text>
<text x="236.4" y="124.7">+3V3</text>
<text x="45.5" y="133.6">LCD_backlight</text>
<text x="70.9" y="132.3">PA8</text>
<text x="218.6" y="137.5">PB9 R78</text>
<text x="190.6" y="138.7">User_Button</text>
<text x="99" y="150.2">+3V3</text>
<text x="62.8" y="161.6">+3V3</text>
<text x="106.6" y="168">PB2</text>
<text x="106.6" y="165.4">PB15</text>
<text x="106.6" y="162.9">PB13</text>
<text x="107.4" y="188.3">+5V</text>
</g>
<g font-size="2.3">
<text x="106.1" y="25.5">5</text>
<text x="110.9" y="26.8">COMMON</text>
<text x="106.1" y="33.1">2</text>
<text x="110.9" y="34.4">Selection</text>
<text x="233.4" y="41.8" transform="rotate(-90 233.4 41.8)">2</text>
<text x="238.5" y="41.8" transform="rotate(-90 238.5 41.8)">3</text>
<text x="106.1" y="48.4">3</text>
<text x="106.1" y="50.9">1</text>
<text x="106.1" y="53.5">4</text>
<text x="110.9" y="49.7">DWON</text>
<text x="110.9" y="52.2">LEFT</text>
<text x="106.1" y="56">6</text>
<text x="110.9" y="54.7">RIGHT</text>
<text x="110.9" y="57.3">UP</text>
<text x="233.4" y="54.5" transform="rotate(-90 233.4 54.5)">1</text>
<text x="238.5" y="54.5" transform="rotate(-90 238.5 54.5)">4</text>
<text x="121.4" y="89.1">1</text>
<text x="121.4" y="91.7">2</text>
<text x="121.4" y="94.2">3</text>
<text x="126.2" y="90.4">CS</text>
<text x="126.2" y="92.9">SCL</text>
<text x="126.2" y="95.5">SDI</text>
<text x="233.4" y="92.7" transform="rotate(-90 233.4 92.7)">2</text>
<text x="238.5" y="92.7" transform="rotate(-90 238.5 92.7)">3</text>
<text x="121.4" y="96.7">4</text>
<text x="121.4" y="99.3">5</text>
<text x="121.4" y="101.8">6</text>
<text x="126.2" y="98">RS</text>
<text x="126.2" y="100.5">WR</text>
<text x="121.4" y="106.9">8</text>
<text x="121.4" y="104.4">7</text>
<text x="126.2" y="103.1">RD</text>
<text x="126.2" y="105.6">SDO</text>
<text x="233.4" y="105.4" transform="rotate(-90 233.4 105.4)">1</text>
<text x="238.5" y="105.4" transform="rotate(-90 238.5 105.4)">4</text>
<text x="121.4" y="112">9</text>
<text x="126.2" y="108.2">RESET</text>
<text x="126.2" y="113.3">VDD</text>
<text x="120.1" y="114.6">10</text>
<text x="120.1" y="117.1">11</text>
<text x="120.1" y="119.6">12</text>
<text x="126.2" y="115.8">VCI</text>
<text x="126.2" y="118.4">GND</text>
<text x="120.1" y="122.2">13</text>
<text x="120.1" y="124.7">14</text>
<text x="126.2" y="120.9">GND</text>
<text x="126.2" y="123.4">BL_VDD</text>
<text x="126.2" y="126">BL_Control</text>
<text x="120.1" y="127.3">15</text>
<text x="120.1" y="129.8">16</text>
<text x="126.2" y="128.5">BL_GND</text>
<text x="126.2" y="131.1">BL_GND</text>
<text x="233.4" y="143.6" transform="rotate(-90 233.4 143.6)">2</text>
<text x="238.5" y="143.6" transform="rotate(-90 238.5 143.6)">3</text>
<text x="121.4" y="155.2">1</text>
<text x="121.4" y="157.8">2</text>
<text x="121.4" y="160.3">3</text>
<text x="126.2" y="156.5">Vss</text>
<text x="126.2" y="159">Vcc</text>
<text x="126.2" y="161.6">VO</text>
<text x="233.4" y="156.3" transform="rotate(-90 233.4 156.3)">1</text>
<text x="238.5" y="156.3" transform="rotate(-90 238.5 156.3)">4</text>
<text x="121.4" y="162.9">4</text>
<text x="121.4" y="165.4">5</text>
<text x="121.4" y="168">6</text>
<text x="126.2" y="164.2">CLK</text>
<text x="126.2" y="166.7">SID</text>
<text x="121.4" y="170.5">7</text>
<text x="121.4" y="173.1">8</text>
<text x="126.2" y="169.2">CS</text>
<text x="126.2" y="171.8">A</text>
<text x="126.2" y="174.3">K</text>
</g>
</svg>
